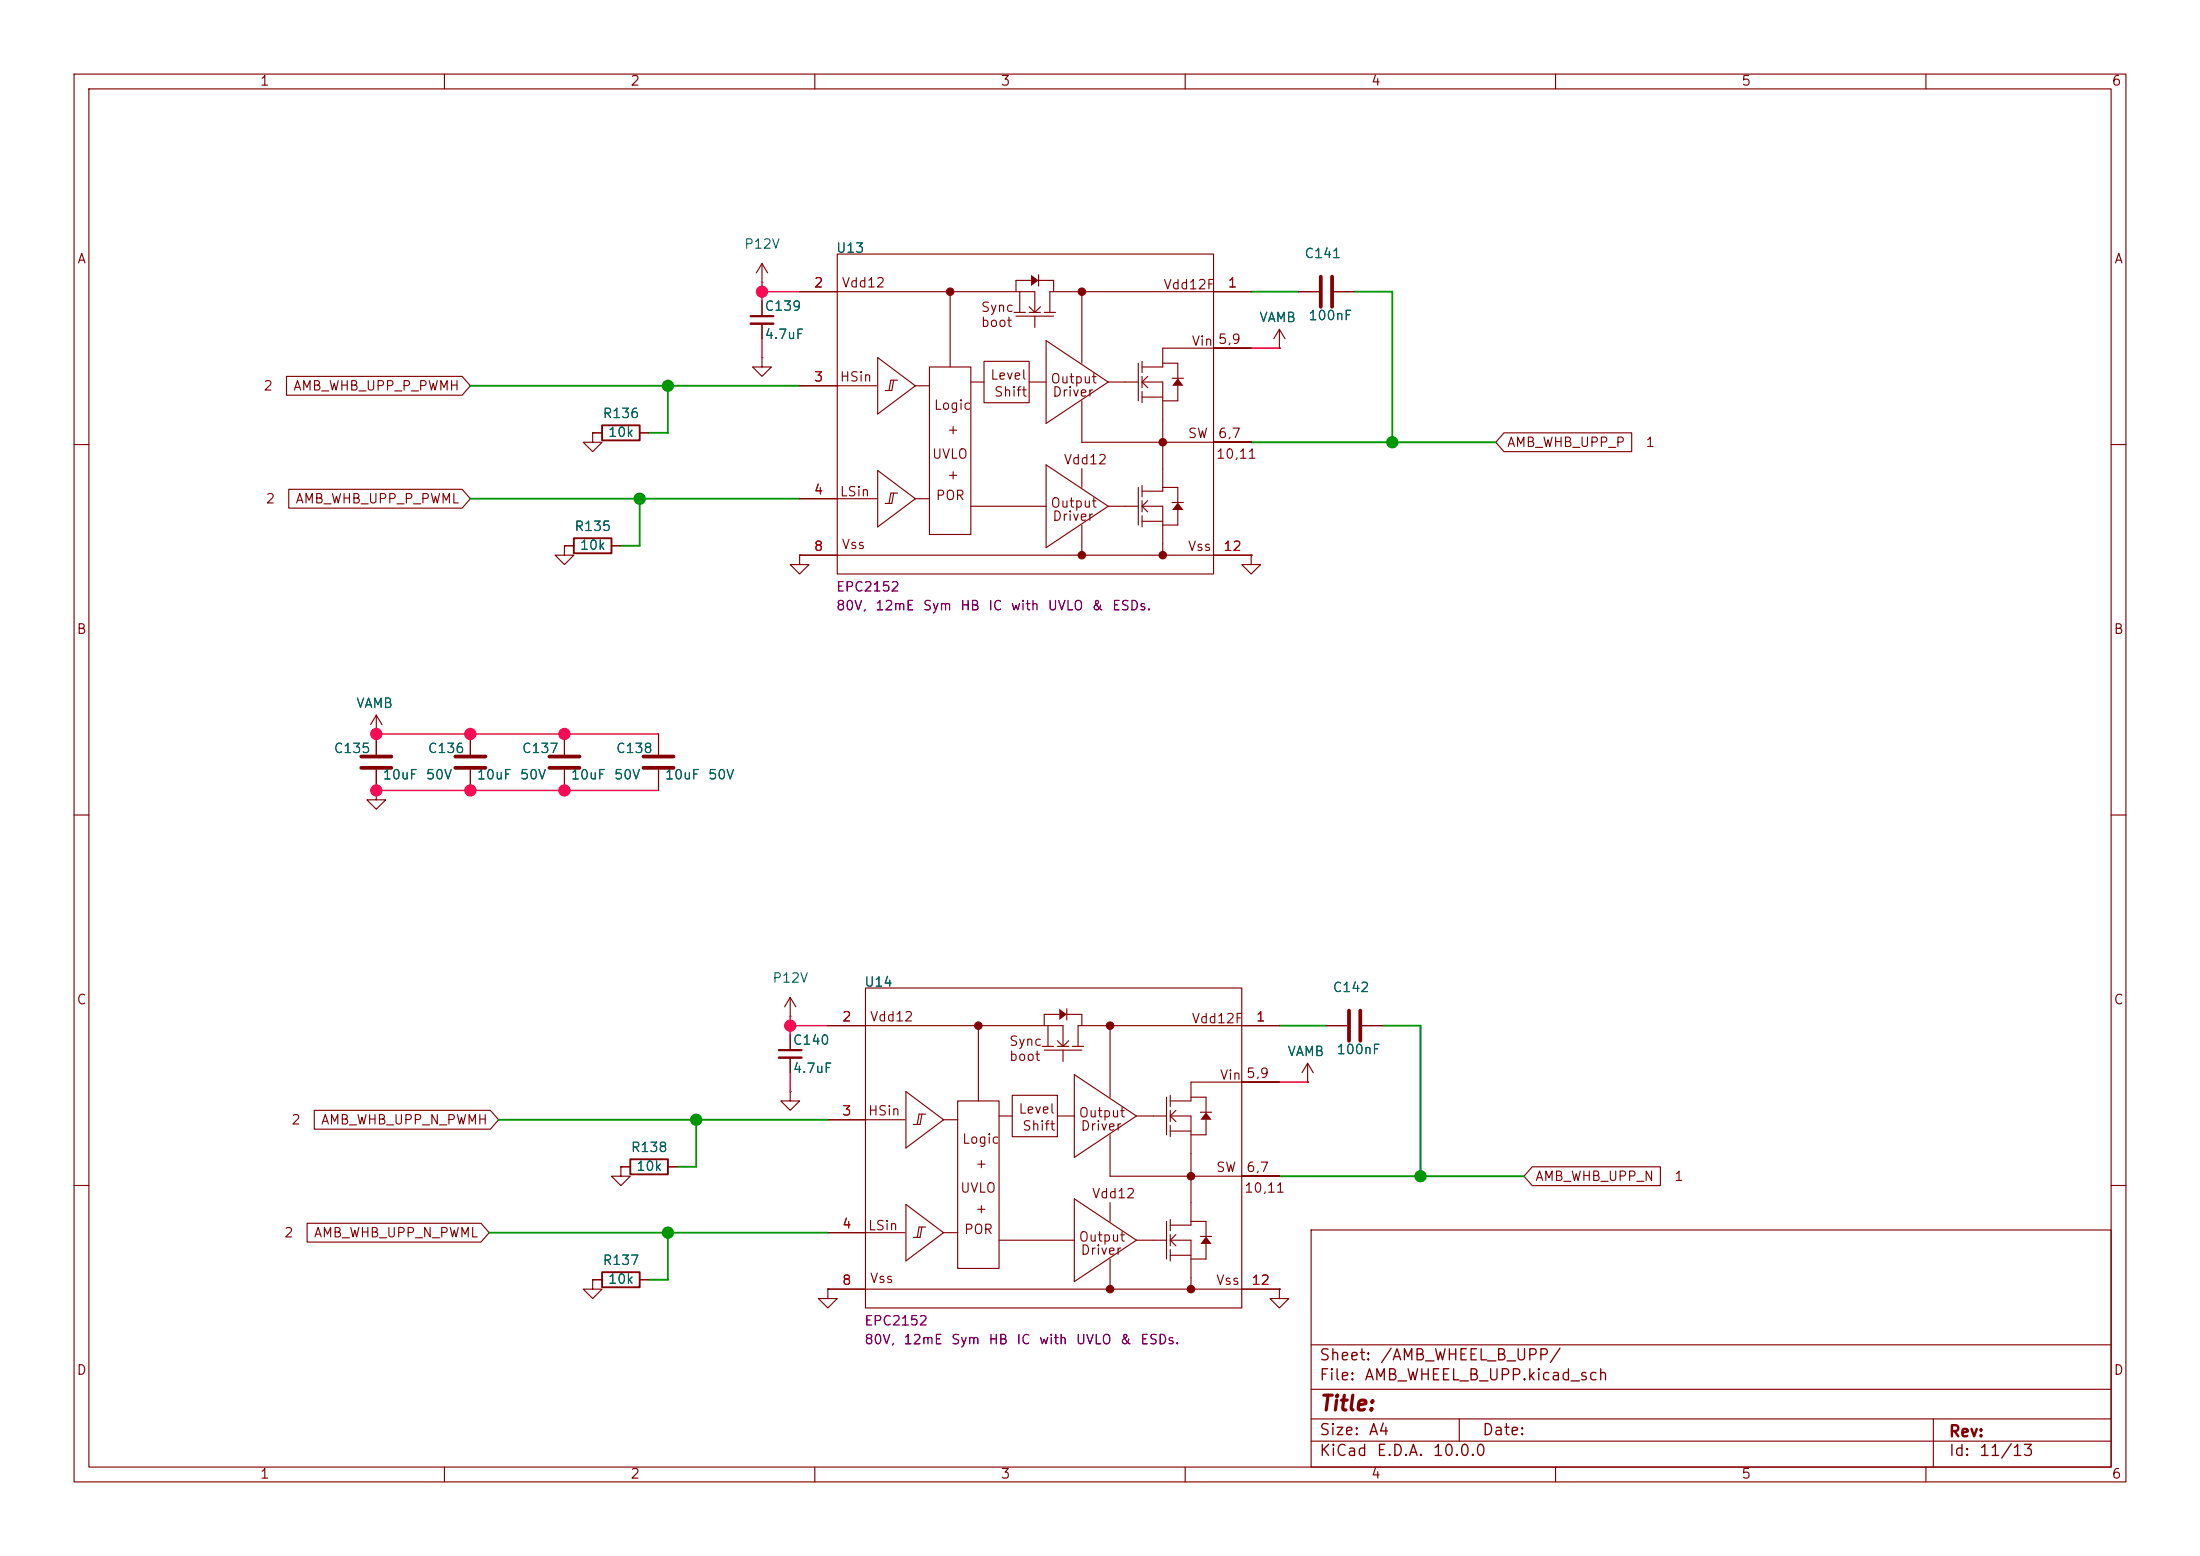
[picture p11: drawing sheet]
<svg xmlns="http://www.w3.org/2000/svg" width="297mm" height="210mm" viewBox="0 0 297 210" stroke-linecap="round" stroke-linejoin="round" font-family="sans-serif">
<g fill="none" stroke="#840000" stroke-width=".15">
<path d="M10 10h277v190h-277zM12 12h273v186h-273zM60 10v2M110 10v2M160 10v2M210 10v2M260 10v2M102.9 38.1h.1M102.9 35.6v2.5M102.9 35.6l-.8 1.2M102.9 35.6l.7 1.2M175.3 39.4h2.8"/>
<path d="M180.1 39.4h2.8M80 58.4h1.3M86.4 58.4h1.2M102.9 48.3v1.2h1.2l-1.2 1.3-1.3-1.3h1.3M102.9 48.3h.1M102.9 40.6v2.1M102.9 43.7v2M172.7 47h.1M172.7 44.5l-.7 1.2M172.7 44.5l.8 1.2M172.7 44.5v2.5M10 60h2"/>
<path d="M107.9 74.9v1.3h1.3l-1.3 1.3-1.2-1.3h1.2M107.9 74.9h.1M285 60h2M50.8 99.1h.1M50.8 96.5v5.4M50.8 96.5l-.8 1.3M50.8 96.5l.8 1.3M63.5 99.1v2.8M10 110h2M50.8 103.9v2.8M63.5 103.9v2.8M285 110h2"/>
<path d="M116.8 138.4h26.7v2.8l-.8-.7M132.1 138.4v10.2M141.5 138.4v2.8M143 136.9h-2v1.5M144 136.9h2M179.1 138.4h2.8M183.9 138.4h2.8M83.8 157.5v1.3h1.3l-1.3 1.2-1.3-1.2h1.3M83.8 157.5h.1M83.8 157.5h1.3M90.2 157.5h1.2M106.7 147.3v1.3h1.2l-1.2 1.3-1.3-1.3h1.3"/>
<path d="M106.7 147.3h.1M116.8 151.1h5.4M122.3 147.3l5.1 3.8-5.1 3.8zM124.5 150.4l-.3 1.4h-.9M125 150.4h-.9l-.3 1.4M127.3 151.1h2M129.3 148.6h5.6v22.6h-5.6zM134.9 150.6h1.8M136.7 147.8h6v5.6h-6zM140.7 141.2h1.5M141 141.7h5M142.7 150.6h2.3"/>
<path d="M143.5 141.7v1.6M10 160h2M116.8 166.4h5.4M116.8 174h50.8M122.3 162.6l5.1 3.8-5.1 3.8zM124.5 165.6l-.3 1.4h-.9M125 165.6h-.9l-.3 1.4M127.3 166.4h2M172.7 174v1.3h1.3l-1.3 1.2-1.3-1.2h1.3M172.7 174h.1M177 166h108v32h-108zM285 160h2"/>
<path d="M60 198v2M110 198v2M160 198v2M177 194.5h108M177 191.5h108M177 187.5h108M177 181.5h108M197 191.5v3M210 198v2M260 198v2M261 191.5v6.5"/>
</g>
<path d="M101.3 42.7h3.1" fill="none" stroke="#840000" stroke-width=".3"/>
<path d="M101.3 43.7h3.1" fill="none" stroke="#840000" stroke-width=".33"/>
<path d="M81.3 57.4h5.1v2h-5.1zM85.1 156.5h5.1v2h-5.1z" fill="none" stroke="#840000" stroke-width=".25"/>
<path d="M178.3 37.3v4.1M179.8 37.3v4.1M48.8 102.1h4M48.8 103.6h4M61.5 102.1h4M61.5 103.6h4M182.1 136.4v4.1M183.6 136.4v4.1" fill="none" stroke="#840000" stroke-width=".51"/>
<circle cx="132.1" cy="138.4" r=".51" fill="#840000" stroke="#840000" stroke-width=".14"/>
<path d="M143 136.1l1 .8-1 .8z" fill="#840000"/>
<g fill="none" stroke="#840000" stroke-width=".15">
<path d="M144 136.1v1.6M146 136.9v1.5M149.9 138.4v9.7M167.6 138.4h-22.1v2.8M142.7 141.2h1.6M144.3 140.5l-.8 .7M144.8 141.2h1.5M145 145l8.4 5.6-8.4 5.6zM149.9 153.2v5.6h17.7M153.4 150.6h4.1M157.5 148.1v5.1M158 150.6h2.8v14.8h-2.8"/>
<path d="M158 147.8v1.6M158 149.9v1.5M158 151.9v1.5M158 152.7h2.8M158 150.6l.7 .8M158.7 149.9l-.7 .7M160.8 148.1h2v2M160.8 153.2h2M167.6 146.1h-6.8v2.5h-2.8M134.9 167.4h10.1M145 161.8l8.4 5.6-8.4 5.6zM149.9 162.3v2.5"/>
<path d="M149.9 169.9v4.1M153.4 167.4h4.1M157.5 164.8v5.1M158 167.4h2.8v6.6M158 164.6v1.5M158 166.6v1.5M158 168.7v1.5M158 169.4h2.8M158 167.4l.7 .7M158.7 166.6l-.7 .8M160.8 164.8h2M160.8 169.9h2"/>
</g>
<g fill="#840000" stroke="#840000" stroke-width=".14">
<circle cx="149.9" cy="138.4" r=".51"/>
<circle cx="149.9" cy="174" r=".51"/>
<circle cx="160.8" cy="158.8" r=".51"/>
<circle cx="160.8" cy="174" r=".51"/>
</g>
<path d="M162.8 150.1l.8 1h-1.5z" fill="#840000"/>
<path d="M162.8 151.1v2.1M162.8 164.8v2.1" fill="none" stroke="#840000" stroke-width=".15"/>
<path d="M162.8 166.9l.8 1h-1.5z" fill="#840000"/>
<g fill="none" stroke="#840000" stroke-width=".15">
<path d="M113 39.4h26.7v2.8l-.8-.8M128.3 39.4v10.1M137.7 39.4v2.8M139.2 37.8h-2v1.6M140.2 37.8h2M113 52.1h5.4M118.5 48.3l5.1 3.8-5.1 3.8zM120.6 51.3l-.2 1.4h-.9M121.2 51.3h-.9l-.3 1.4M123.4 52.1h2.1M125.5 49.5h5.6v22.6h-5.6zM131.1 51.6h1.7"/>
<path d="M132.8 48.8h6.1v5.6h-6.1zM136.9 42.2h1.5M137.2 42.7h5M138.9 51.6h2.3M139.7 42.7v1.5M76.2 73.7v1.2h1.3l-1.3 1.3-1.3-1.3h1.3M76.2 73.7h.1M76.2 73.7h1.3M82.5 73.7h1.3M113 67.3h5.4M113 74.9h50.8M118.5 63.5l5.1 3.8-5.1 3.8z"/>
<path d="M120.6 66.5l-.2 1.4h-.9M121.2 66.5h-.9l-.3 1.4M123.4 67.3h2.1M111.8 138.4h5M116.8 133.4h50.8v43.1h-50.8zM167.6 138.4h5.1M111.8 151.1h5M162.1 150.1h1.5M167.6 146.1h5.1M167.6 158.8h5.1M111.8 174v1.3h1.2l-1.2 1.2-1.3-1.2h1.3M111.8 174h.1"/>
<path d="M111.8 166.4h5M111.8 174h5M162.1 166.9h1.5M162.8 167.9v2M167.6 174h5.1"/>
</g>
<path d="M77.5 72.6h5v2.1h-5z" fill="none" stroke="#840000" stroke-width=".25"/>
<circle cx="128.3" cy="39.4" r=".51" fill="#840000" stroke="#840000" stroke-width=".14"/>
<path d="M139.2 37.1l1 .7-1 .8z" fill="#840000"/>
<g fill="none" stroke="#840000" stroke-width=".15">
<path d="M140.2 37.1v1.5M142.2 37.8v1.6M146 39.4v9.6M163.8 39.4h-22.1v2.8M138.9 42.2h1.6M140.5 41.4l-.8 .8M141 42.2h1.5M141.2 46l8.4 5.6-8.4 5.6zM146 54.1v5.6h17.8M149.6 51.6h4.1M153.7 49v5.1M154.2 51.6h2.8v14.7h-2.8"/>
<path d="M154.2 48.8v1.5M154.2 50.8v1.5M154.2 52.8v1.6M154.2 53.6h2.8M154.2 51.6l.7 .7M154.9 50.8l-.7 .8M157 49h2v2.1M157 54.1h2M163.8 47h-6.8v2.5h-2.8M131.1 68.3h10.1M141.2 62.7l8.4 5.6-8.4 5.6zM146 63.2v2.6"/>
<path d="M146 70.9v4M149.6 68.3h4.1M153.7 65.8v5.1M154.2 68.3h2.8v6.6M154.2 65.5v1.6M154.2 67.6v1.5M154.2 69.6v1.5M154.2 70.4h2.8M154.2 68.3l.7 .8M154.9 67.6l-.7 .7M157 65.8h2M157 70.9h2"/>
</g>
<g fill="#840000" stroke="#840000" stroke-width=".14">
<circle cx="146.1" cy="39.4" r=".51"/>
<circle cx="146.1" cy="74.9" r=".51"/>
<circle cx="157" cy="59.7" r=".51"/>
<circle cx="157" cy="74.9" r=".51"/>
</g>
<path d="M159 51.1l.8 1h-1.6z" fill="#840000"/>
<path d="M159 52.1v2M159 65.8v2" fill="none" stroke="#840000" stroke-width=".15"/>
<path d="M159 67.8l.8 1h-1.6z" fill="#840000"/>
<g fill="none" stroke="#840000" stroke-width=".15">
<path d="M107.9 39.4h5.1M113 34.3h50.8v43.2h-50.8zM163.8 39.4h5.1M175.3 39.4h2.8M180.1 39.4h2.8M38.7 50.8h23.7l1.1 1.3-1.1 1.2h-23.7zM80 58.4v1.3h1.3l-1.3 1.3-1.3-1.3h1.3M80 58.4h.1M80 58.4h1.3M86.4 58.4h1.2M102.9 40.6v2.1M102.9 43.7v2"/>
<path d="M107.9 52.1h5.1M158.2 51.1h1.6M163.8 47h5.1M163.8 59.7h5.1M172.7 47h.1M203 58.4h17.3v2.6h-17.3l-1.1-1.3zM39 66h23.4l1.1 1.3-1.1 1.3h-23.4zM76.2 73.7h.1M76.2 73.7h1.3M82.5 73.7h1.3M107.9 74.9h.1M107.9 67.3h5.1"/>
<path d="M107.9 74.9h5.1M158.2 67.8h1.6M159 68.8v2.1M163.8 74.9h5.1M168.9 74.9v1.3h1.3l-1.3 1.3-1.3-1.3h1.3M168.9 74.9h.1M50.8 99.1h.1M50.8 99.1v2.8M63.5 99.1v2.8M76.2 99.1v2.8M88.9 99.1v2.8M50.8 106.7v1.3h1.3l-1.3 1.2-1.3-1.2h1.3"/>
<path d="M50.8 106.7h.1M50.8 103.9v2.8M63.5 103.9v2.8M76.2 103.9v2.8M88.9 103.9v2.8M106.7 137.2h.1M106.7 134.6v2.6M106.7 139.7v2M106.7 134.6l-.8 1.3M106.7 134.6l.7 1.3M111.8 138.4h5M167.6 138.4h5.1"/>
<path d="M179.1 138.4h2.8M183.9 138.4h2.8M42.4 149.9h23.8l1.1 1.2-1.1 1.3h-23.8zM83.8 157.5h.1M83.8 157.5h1.3M90.2 157.5h1.2M106.7 142.7v2.1M111.8 151.1h5M167.6 146.1h5.1M167.6 158.8h5.1M176.5 146.1h.1M176.5 143.5l-.7 1.3"/>
<path d="M176.5 143.5l.8 1.3M176.5 143.5v2.6M206.9 157.5h17.3v2.5h-17.3l-1.2-1.2zM41.5 165.1h23.4l1.1 1.3-1.1 1.2h-23.4zM80 172.7v1.3h1.3l-1.3 1.3-1.3-1.3h1.3M80 172.7h.1M80 172.7h1.3M86.4 172.7h1.2M111.8 174h.1M111.8 166.4h5M111.8 174h5M167.6 174h5.1"/>
<path d="M172.7 174h.1"/>
</g>
<path d="M105.2 141.7h3" fill="none" stroke="#840000" stroke-width=".3"/>
<path d="M105.2 142.7h3" fill="none" stroke="#840000" stroke-width=".33"/>
<path d="M81.3 171.7h5.1v2h-5.1z" fill="none" stroke="#840000" stroke-width=".25"/>
<path d="M74.2 102.1h4M74.2 103.6h4M86.9 102.1h4M86.9 103.6h4" fill="none" stroke="#840000" stroke-width=".51"/>
<g fill="none" stroke="#009600" stroke-width=".25">
<path d="M168.9 39.4h6.4M182.9 39.4h5.1v20.3M63.5 52.1h44.4M90.2 52.1v6.3h-2.6M168.9 59.7h33M63.5 67.3h44.4M86.4 67.3v6.4h-2.6M172.7 138.4h6.4M186.7 138.4h5.1v20.4M67.3 151.1h44.5M94 151.1v6.4h-2.6M172.7 158.8h33"/>
<path d="M66 166.4h45.8M90.2 166.4v6.3h-2.6"/>
</g>
<path d="M102.9 38.1v2.5M102.9 39.4h5M102.9 45.7v2.6M168.9 47h3.8M50.8 99.1h38.1M50.8 106.7h38.1M106.7 138.4h5.1M106.7 137.2v2.5M106.7 144.8v2.5M172.7 146.1h3.8" fill="none" stroke="#ff0955" stroke-width=".2"/>
<g fill="#009600" stroke="#009600" stroke-width=".14">
<circle cx="86.4" cy="67.3" r=".76"/>
<circle cx="188" cy="59.7" r=".76"/>
<circle cx="90.2" cy="52.1" r=".76"/>
<circle cx="90.2" cy="166.4" r=".76"/>
<circle cx="94" cy="151.1" r=".76"/>
<circle cx="191.8" cy="158.7" r=".76"/>
</g>
<g fill="#ff0955" stroke="#ff0955" stroke-width=".14">
<circle cx="76.2" cy="99.1" r=".76"/>
<circle cx="102.9" cy="39.4" r=".76"/>
<circle cx="63.5" cy="99.1" r=".76"/>
<circle cx="63.5" cy="106.7" r=".76"/>
<circle cx="50.8" cy="106.7" r=".76"/>
<circle cx="50.8" cy="99.1" r=".76"/>
<circle cx="76.2" cy="106.7" r=".76"/>
<circle cx="106.7" cy="138.4" r=".76"/>
</g>
<text font-size="2" fill="#840000" x="178" y="190.9">Title:</text>
<g font-size="1.5" fill="#840000">
<text x="178" y="184">Sheet:</text>
<text x="186.2" y="184">/AMB_WHEEL_B_UPP/</text>
<text x="178" y="186.7">File:</text>
<text x="184.1" y="186.7">AMB_WHEEL_B_UPP.kicad_sch</text>
<text x="178" y="196.9">KiCad</text>
<text x="178" y="194.1">Size:</text>
<text x="184.7" y="194.1">A4</text>
<text x="185.7" y="196.9">E.D.A.</text>
<text x="193.3" y="196.9">10.0.0</text>
<text x="200" y="194.1">Date:</text>
<text x="263" y="194.3">Rev:</text>
<text x="263" y="196.9">Id:</text>
<text x="267.1" y="196.9">11/13</text>
</g>
<g font-size="1.3" fill="#840000">
<text x="35" y="11.9">1</text>
<text x="85" y="11.9">2</text>
<text x="135" y="11.9">3</text>
<text x="185" y="11.9">4</text>
<text x="235" y="11.9">5</text>
<text x="285" y="11.9">6</text>
<text x="10.3" y="35.9">A</text>
<text x="285.3" y="35.9">A</text>
<text x="113.5" y="39.1">Vdd12</text>
<text x="157" y="39.4">Vdd12F</text>
<text x="132.3" y="42.4">Sync</text>
<text x="132.3" y="44.5">boot</text>
<text x="160.8" y="47">Vin</text>
<text x="164.3" y="46.7">5,9</text>
<text x="35.5" y="53">2</text>
<text x="39.5" y="53">AMB_WHB_UPP_P_PWMH</text>
<text x="113.3" y="51.8">HSin</text>
<text x="133.6" y="51.6">Level</text>
<text x="134.1" y="53.8">Shift</text>
<text x="141.7" y="52.1">Output</text>
<text x="142" y="53.8">Driver</text>
<text x="126" y="55.6">Logic</text>
<text x="127.8" y="58.9">+</text>
<text x="160.3" y="59.4">SW</text>
<text x="164.3" y="59.4">6,7</text>
<text x="125.7" y="62.2">UVLO</text>
<text x="127.8" y="65">+</text>
<text x="143.5" y="63">Vdd12</text>
<text x="164.1" y="62.2">10,11</text>
<text x="203.4" y="60.6">AMB_WHB_UPP_P</text>
<text x="222.1" y="60.6">1</text>
<text x="35.8" y="68.3">2</text>
<text x="39.8" y="68.3">AMB_WHB_UPP_P_PWML</text>
<text x="113.3" y="67.3">LSin</text>
<text x="126.2" y="67.8">POR</text>
<text x="141.7" y="68.8">Output</text>
<text x="142" y="70.6">Driver</text>
<text x="113.5" y="74.4">Vss</text>
<text x="160.3" y="74.7">Vss</text>
<text x="10.3" y="85.9">B</text>
<text x="285.3" y="85.9">B</text>
<text x="10.3" y="135.9">C</text>
<text x="285.3" y="135.9">C</text>
<text x="117.3" y="138.2">Vdd12</text>
<text x="136.1" y="141.5">Sync</text>
<text x="136.1" y="143.5">boot</text>
<text x="160.8" y="138.4">Vdd12F</text>
<text x="164.6" y="146.1">Vin</text>
<text x="168.1" y="145.8">5,9</text>
<text x="39.2" y="152.1">2</text>
<text x="43.2" y="152.1">AMB_WHB_UPP_N_PWMH</text>
<text x="117.1" y="150.9">HSin</text>
<text x="129.8" y="154.7">Logic</text>
<text x="137.4" y="150.6">Level</text>
<text x="137.9" y="152.9">Shift</text>
<text x="145.5" y="151.1">Output</text>
<text x="145.8" y="152.9">Driver</text>
<text x="129.5" y="161.3">UVLO</text>
<text x="131.6" y="158">+</text>
<text x="164.1" y="158.5">SW</text>
<text x="167.9" y="161.3">10,11</text>
<text x="168.1" y="158.5">6,7</text>
<text x="207.2" y="159.7">AMB_WHB_UPP_N</text>
<text x="225.9" y="159.7">1</text>
<text x="38.3" y="167.3">2</text>
<text x="42.3" y="167.3">AMB_WHB_UPP_N_PWML</text>
<text x="117.1" y="166.4">LSin</text>
<text x="130" y="166.9">POR</text>
<text x="131.6" y="164.1">+</text>
<text x="145.5" y="167.9">Output</text>
<text x="147.3" y="162.1">Vdd12</text>
<text x="117.3" y="173.5">Vss</text>
<text x="145.8" y="169.7">Driver</text>
<text x="164.1" y="173.7">Vss</text>
<text x="10.3" y="185.9">D</text>
<text x="285.3" y="185.9">D</text>
<text x="35" y="199.9">1</text>
<text x="85" y="199.9">2</text>
<text x="135" y="199.9">3</text>
<text x="185" y="199.9">4</text>
<text x="235" y="199.9">5</text>
<text x="285" y="199.9">6</text>
</g>
<g font-size="1.3" fill="#006464">
<text x="100.4" y="33.9">P12V</text>
<text x="112.8" y="34.4">U13</text>
<text x="176" y="35.2">C141</text>
<text x="103.1" y="42.3">C139</text>
<text x="103.1" y="46.1">4.7uF</text>
<text x="169.9" y="43.8">VAMB</text>
<text x="176.5" y="43.5">100nF</text>
<text x="81.3" y="56.7">R136</text>
<text x="82" y="59.3">10k</text>
<text x="77.5" y="72">R135</text>
<text x="78.2" y="74.5">10k</text>
<text x="48" y="95.9">VAMB</text>
<text x="45" y="102">C135</text>
<text x="57.7" y="102">C136</text>
<text x="70.4" y="102">C137</text>
<text x="83.1" y="102">C138</text>
<text x="51.6" y="105.5">10uF</text>
<text x="57.4" y="105.5">50V</text>
<text x="64.3" y="105.5">10uF</text>
<text x="70.1" y="105.5">50V</text>
<text x="77" y="105.5">10uF</text>
<text x="82.8" y="105.5">50V</text>
<text x="89.7" y="105.5">10uF</text>
<text x="95.5" y="105.5">50V</text>
<text x="104.2" y="132.9">P12V</text>
<text x="116.6" y="133.5">U14</text>
<text x="179.8" y="134.2">C142</text>
<text x="106.9" y="141.3">C140</text>
<text x="173.7" y="142.8">VAMB</text>
<text x="180.4" y="142.6">100nF</text>
<text x="106.9" y="145.1">4.7uF</text>
<text x="85.1" y="155.8">R138</text>
<text x="85.8" y="158.3">10k</text>
<text x="81.3" y="171">R137</text>
<text x="82" y="173.6">10k</text>
</g>
<g font-size="1.3" fill="#a90000">
<text x="109.8" y="39.1">2</text>
<text x="165.7" y="39.1">1</text>
<text x="109.8" y="51.8">3</text>
<text x="109.8" y="67.1">4</text>
<text x="109.8" y="74.7">8</text>
<text x="165.1" y="74.7">12</text>
<text x="113.6" y="138.2">2</text>
<text x="169.5" y="138.2">1</text>
<text x="113.6" y="150.9">3</text>
<text x="113.6" y="166.1">4</text>
<text x="113.6" y="173.7">8</text>
<text x="168.9" y="173.7">12</text>
</g>
<g font-size="1.3" fill="#840084">
<text x="112.8" y="82.7">80V,</text>
<text x="112.8" y="80.1">EPC2152</text>
<text x="118.1" y="82.7">12mE</text>
<text x="124.5" y="82.7">Sym</text>
<text x="129.5" y="82.7">HB</text>
<text x="133.3" y="82.7">IC</text>
<text x="136.4" y="82.7">with</text>
<text x="141.3" y="82.7">UVLO</text>
<text x="147.3" y="82.7">&amp;</text>
<text x="150" y="82.7">ESDs.</text>
<text x="116.6" y="179.2">EPC2152</text>
<text x="116.6" y="181.7">80V,</text>
<text x="121.9" y="181.7">12mE</text>
<text x="128.3" y="181.7">Sym</text>
<text x="133.4" y="181.7">HB</text>
<text x="137.1" y="181.7">IC</text>
<text x="140.2" y="181.7">with</text>
<text x="145.1" y="181.7">UVLO</text>
<text x="151.1" y="181.7">&amp;</text>
<text x="153.8" y="181.7">ESDs.</text>
</g>
</svg>
